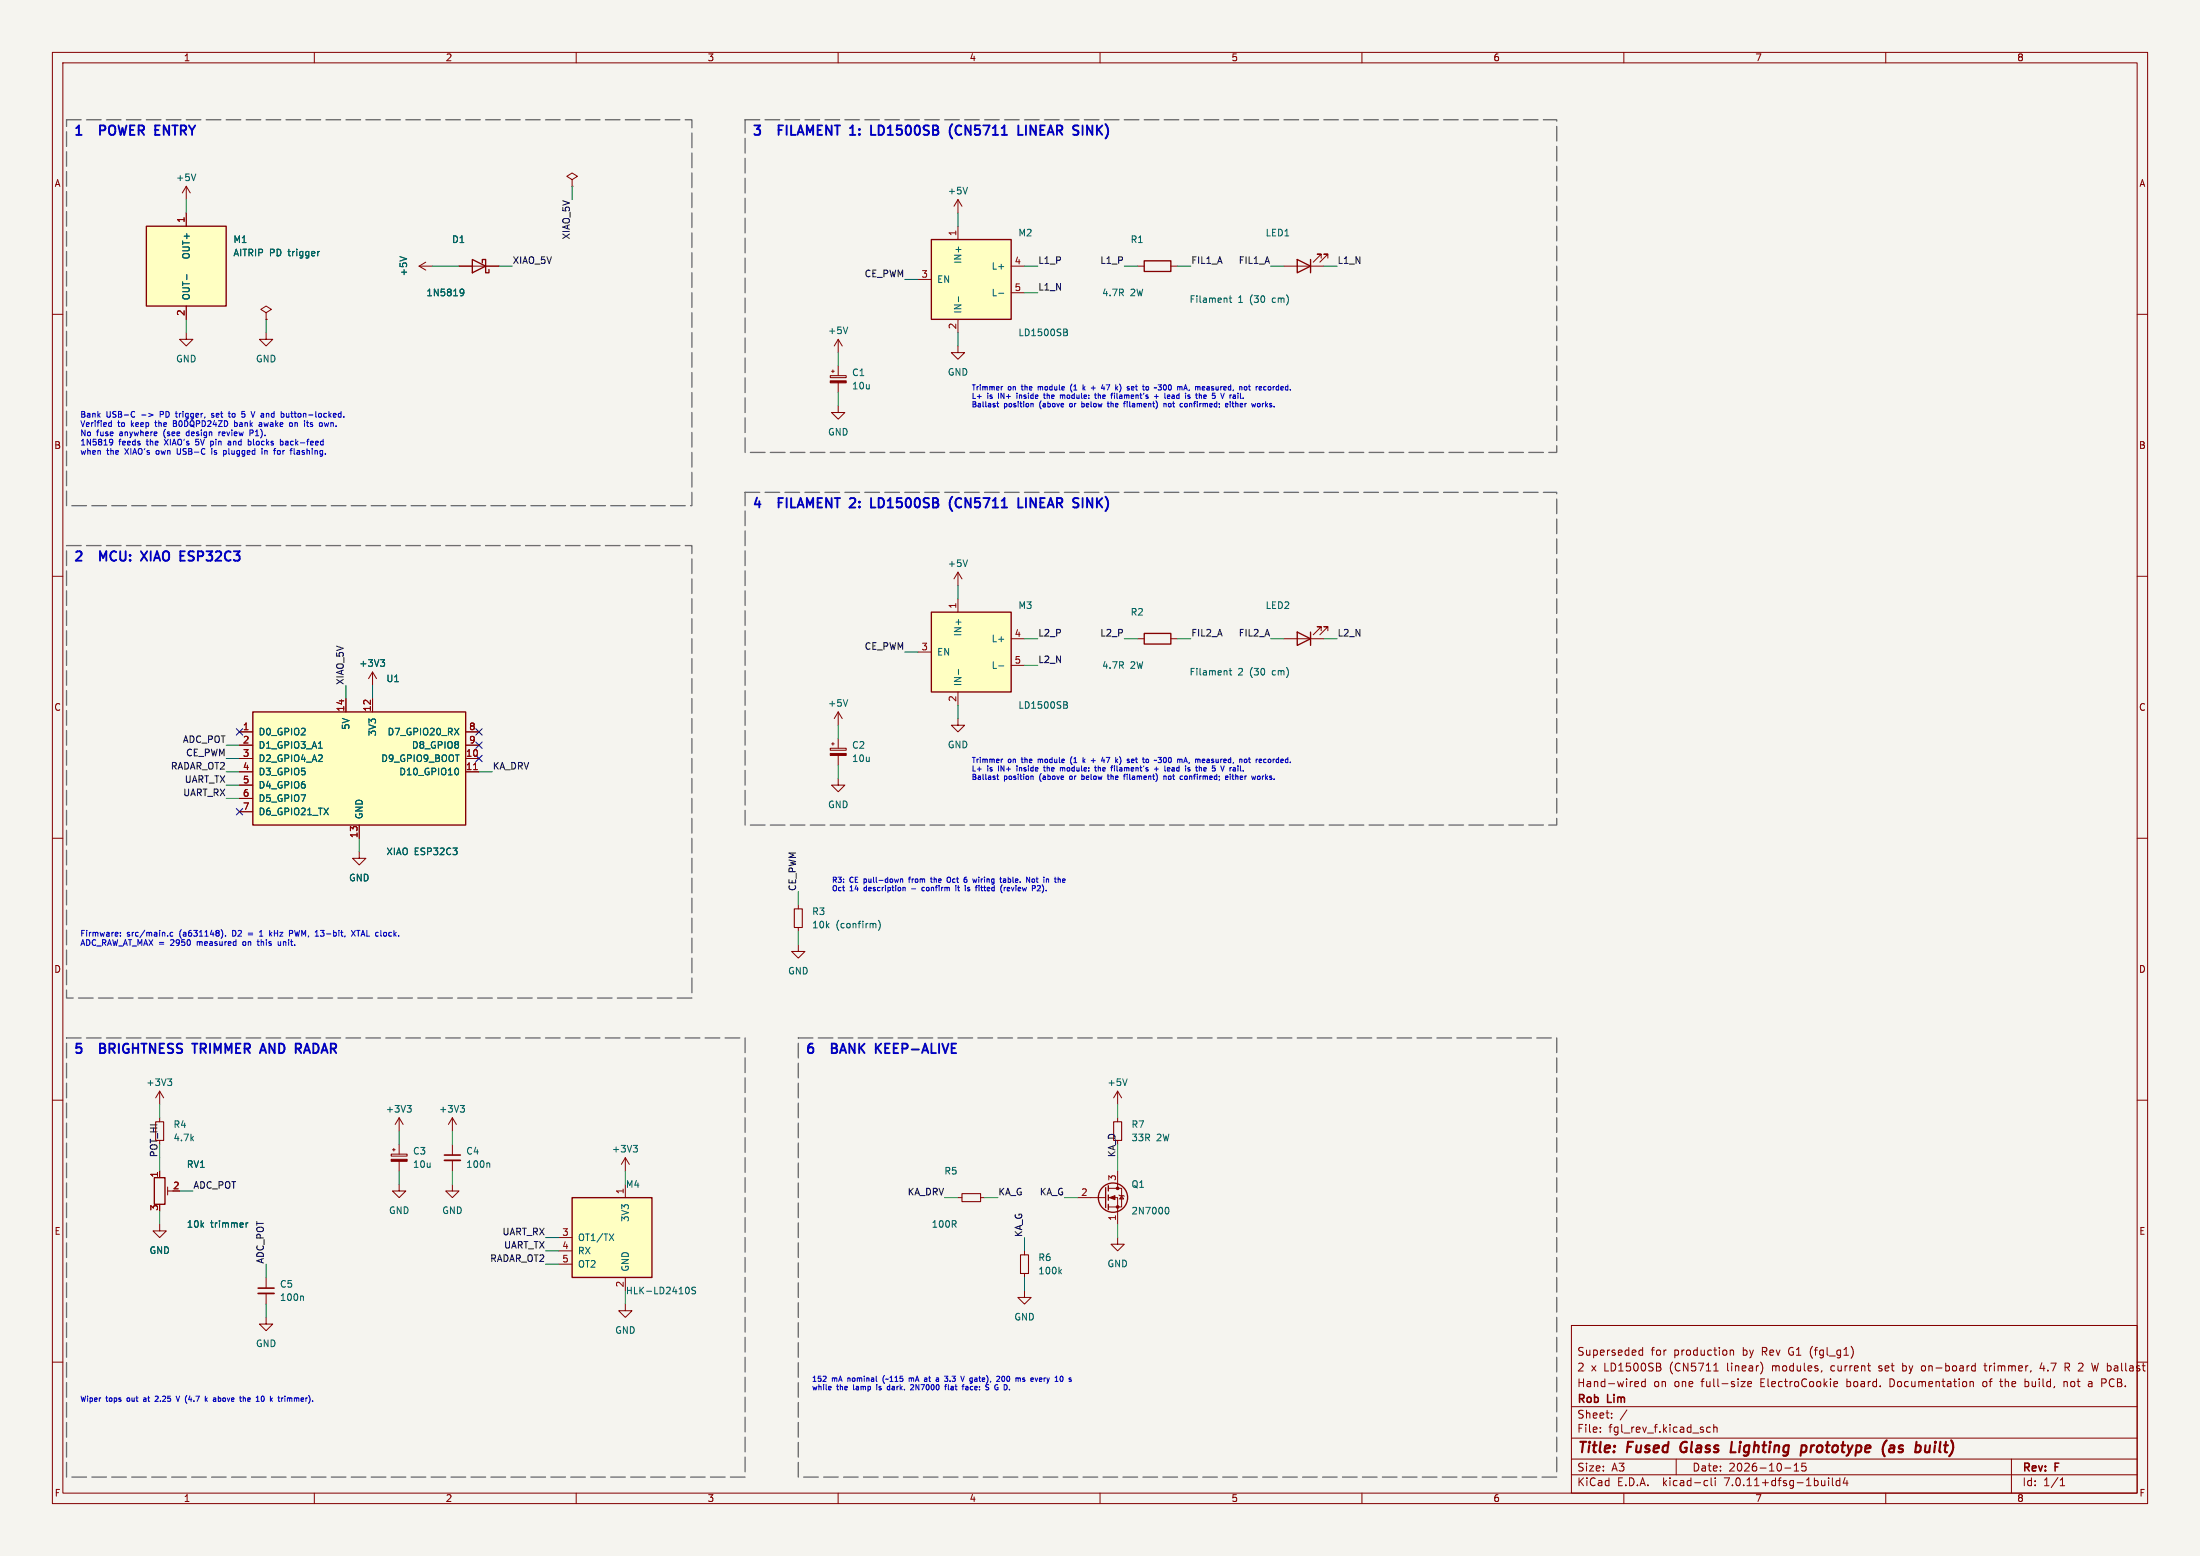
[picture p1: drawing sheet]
<svg xmlns="http://www.w3.org/2000/svg" width="420mm" height="297mm" viewBox="0 0 420 297" stroke-linecap="round" stroke-linejoin="round" font-family="sans-serif">
<path d="M0 0h420v297h-420z" fill="#f5f4ef" stroke="#f5f4ef" stroke-width=".19"/>
<g fill="none" stroke="#840000" stroke-width=".19">
<path d="M10 10h400v277h-400zM12 12h396v273h-396zM60 10v2M110 10v2M160 10v2M210 10v2M260 10v2M310 10v2M360 10v2M35.6 35.6l-.8 1.2M35.6 35.6v2.5M35.6 35.6l.7 1.2"/>
<path d="M109.2 34.3l1-.6-1-.7-1 .7 1 .6v1.3M109.2 35.6h.1M182.9 38.1l-.8 1.3M182.9 38.1v2.5M182.9 38.1l.7 1.3M10 60h2M35.6 40.6v2.6M35.6 58.4v2.6M50.8 59.7l1-.6-1-.7-1 .7 1 .6v1.3M80 50.8h2.5M80 50.8l1.3 .8M81.3 50l-1.3 .8"/>
<path d="M87.6 50.8h7.6M175.3 53.3h2.5M182.9 43.2v2.5M193 50.8h2.6M193 55.9h2.6M217.2 50.8h1.2M223.5 50.8h1.3M245.1 50.8h7.6M252.2 49.3v-.8h-.7h.7l-1.5 1.5M253.5 49.3v-.8h-.8h.8l-1.5 1.5M408 60h2M35.6 63.5v1.3h1.2l-1.2 1.2-1.3-1.2h1.3"/>
<path d="M50.8 61h.1M50.8 63.5v1.3h1.3l-1.3 1.2-1.3-1.2h1.3M158.5 71.7h3v.4h-3zM158.7 70.9h.6M159 70.6v.5M160 77.5v1.2h1.3l-1.3 1.3-1.3-1.3h1.3M160 64.8v2.5M160 69.9v1.8M160 73.1v1.8M160 64.8l-.7 1.2M160 64.8l.8 1.2M182.9 66v1.3h1.2l-1.2 1.3-1.3-1.3h1.3"/>
<path d="M182.9 61v2.5M10 110h2M182.9 109.2v2.6M182.9 114.3v2.5M182.9 109.2l-.8 1.3M182.9 109.2l.7 1.3M408 110h2M45.7 139.7h2.6M66 133.4v2.5M71.1 128.3v2.5M71.1 133.4v2.5M71.1 128.3l-.7 1.2"/>
<path d="M71.1 128.3l.8 1.2M88.9 139.7h2.5M160 135.9v2.5M160 135.9l-.7 1.3M160 135.9l.8 1.3M175.3 124.5h2.5M182.9 137.2v1.2h1.2l-1.2 1.3-1.3-1.3h1.3M182.9 132.1v2.5M193 121.9h2.6M193 127h2.6M217.2 121.9h1.2M223.5 121.9h1.3"/>
<path d="M245.1 121.9h7.6M252.2 120.4v-.8h-.7h.7l-1.5 1.6M253.5 120.4v-.8h-.8h.8l-1.5 1.6M10 160h2M45.7 144.8h2.6M45.7 147.3h2.6M45.7 142.2h2.6M45.7 149.9h2.6M45.7 152.4h2.6M45.7 154.9h2.6M68.6 157.5v2.5M88.9 144.8h2.5"/>
<path d="M88.9 147.3h2.5M88.9 142.2h2.5M158.5 142.8h3v.4h-3zM158.7 142h.6M159 141.7v.5M160 148.6v1.3h1.3l-1.3 1.2-1.3-1.2h1.3M160 141v1.8M160 144.2v1.9M408 160h2M68.6 162.6v1.2h1.2l-1.2 1.3-1.3-1.3h1.3M152.4 172.7v.8M152.4 177v.8"/>
<path d="M152.4 180.3v1.3h1.3l-1.3 1.3-1.3-1.3h1.3M10 210h2M30.5 208.3v2.5M30.5 213.4v.7M30.5 208.3l-.8 1.3M30.5 208.3l.7 1.3M74.9 219.5h.5M75.2 219.2v.5M76.2 213.4v2.5M76.2 218.4v1.9M76.2 213.4l-.8 1.2M76.2 213.4l.8 1.2"/>
<path d="M86.4 213.4l-.8 1.2M86.4 213.4v2.5M86.4 218.4v2.1M86.4 213.4l.7 1.2M213.4 208.3l-.8 1.3M213.4 208.3v2.5M213.4 213.4v.7M213.4 208.3l.7 1.3M408 210h2M30.5 233.7v1.2h1.2l-1.2 1.3-1.3-1.3h1.3M30.5 223.5v1.3M32 226.6v1.5"/>
<path d="M32 227.3h1M74.7 220.3h3v.4h-3zM76.2 226.1v1.2h1.3l-1.3 1.3-1.3-1.3h1.3M76.2 221.7v1.8M86.4 226.1v1.2h1.2l-1.2 1.3-1.3-1.3h1.3M86.4 221.5v2M106.7 236.2h2.5M106.7 238.8h2.5M119.4 221v2.5M119.4 226.1v2.5M119.4 221l-.8 1.2M119.4 221l.7 1.2"/>
<path d="M182.9 228.6h.7M187.2 228.6h.8M195.6 238.8v.7M205.7 228.6h5.4M211.6 228.6h1.8v5.1M211.6 226.8h2.5v3.6h-2.5M213.4 236.2v1.3h1.2l-1.2 1.3-1.3-1.3h1.3M213.4 223.5v3.3M213.6 228.1l1 .2M214.1 228.2l.4 .7h-.8zM10 260h2M50.8 251.5v1.2h1.3l-1.3 1.3-1.3-1.3h1.3"/>
<path d="M50.8 243.8v2.1M50.8 246.9v2M106.7 241.3h2.5M119.4 248.9v1.3h1.2l-1.2 1.3-1.3-1.3h1.3M119.4 243.8v2.6M195.6 246.4v1.2h1.2l-1.2 1.3-1.3-1.3h1.3M195.6 243.1v.7M300 253h108v32h-108zM313.6 257.2v1.5M313.6 257.8l-.4-.1-.3 .3 .1 .6h.6M330.3 257.8l.2-.1 .4 .1v.9M330.3 257.7v1"/>
<path d="M353.7 257.6v1M300 278.5h108M300 274.5h108M300 268.5h108M305.5 273.2v.2M305.5 272.5v.1M307.7 270.5v.2M307.7 269.8v.1M310.6 269.1l-1.3 1.9M312.2 264.6h.5M312.2 263.8l.4-.1 .2 .3-.7 .2M314.1 263.8l-.4-.1-.3 .3 .1 .6h.6"/>
<path d="M314.1 263.2v1.5M316.9 261l.2 .2-.2 .4M316.9 260.3v.5M320 278.5v3M326.5 272.5l-.4-.1-.3 .3 .1 .6h.6M327.2 272.5l.2-.1 .3 .1 .1 .9M327.2 271.9v1.5M327.2 261.7h.8M327.4 260.4l.2-.2v1.5M332.4 263.7h.8l-.8 1h.8M333.7 264.2l.7-.2-.1-.2-.4-.1-.2 .2v.7h.6M336.3 260.3l.2 .7-.2 1"/>
<path d="M342.5 279.7l.4-.4v1.5M344.7 279.3h-.7l-.1 .7 .3-.1h.5l.1 .2-.1 .5-.2 .2-.6-.2M347.8 261.6l-.1 .3M350.1 264.2l.7-.2-.1-.2-.4-.1-.2 .2 .1 .7h.5M358.7 261.6l.1 .1M358.7 260.8v.3M363.2 261.6l.5 .1M363.2 260.2v1.5M363.7 260.7l-.5 .1M366.9 261.6l.4 .1M367.3 260.7l-.4 .1M376.1 263.8l.2-.1 .4 .1v.9"/>
<path d="M376.1 263.7v1M376.7 260.7l.4 .1M377.1 261.6l-.4 .1M377.1 260.2v1.5M378.6 263.8v.7M378.7 260.7h.6M378.9 260.2v1.3l.4 .2M381.7 263.7h.6M381.9 263.2v1.3l.3 .2M384 278.5v6.5M386.6 264.6l.4 .1M386.6 263.2v1.5"/>
<path d="M387 263.7l-.4 .1M389.8 260.1l-.4 1.1h1M394 263.7v1M394.2 260.2h.6l.3 .3-.2 .4-.7 .1M394.6 263.8l-.4-.1-.2 .1M394.6 261l.5 .7M398.7 264.5l.2 .2 .5-.1M398.7 263.8l.5-.1 .2 .2M399.4 264l-.5 .1-.2 .2M400.6 260.2l-.4 1.5M401.8 263.2l.3 .3-.1 .3-.2 .2M60 285v2"/>
<path d="M110 285v2M160 285v2M210 285v2M260 285v2M300 281.5h108M310 285v2M325.6 282.6l.4 .1M326 283.5l-.4 .1M326.7 282.1v1.3l.2 .2M327.4 282.1v.1M327.4 282.6v1M340.7 280.2h1.2"/>
<path d="M342.5 280.8h.9M349.1 282.1v.1M349.1 282.6v1M349.8 282.1v1.3l.2 .2M351.2 282.7l-.4-.1-.3 .3 .2 .6h.5M351.2 282.1v1.5M352.2 282l-.3 1.1h.9M352.6 282.6v1M360 285v2M393.3 283.6h.9M393.3 282.5l.4-.4v1.5"/>
</g>
<path d="M321.1 275.5l-.1 .2a1.24 1.24 0 0 0 .1 1.4M330.6 275.2l-.2 2h.9M344.2 275.9h.3l.3 .2v.7a.66 .66 0 0 1-.8 .4M360.2 274.9l-.3 .4M360.8 276h.8l-.1 1.2M361.6 276.3l-.6 .1a.4 .4 0 0 0-.4 .4 .4 .4 0 0 0 .3 .4l.6-.1M368.3 277a.57 .57 0 0 1-.8 .1M368.5 275.9l-.2 1.3" fill="none" stroke="#840000" stroke-width=".4"/>
<path d="M151.6 173.5h1.6v3.5h-1.6zM29.7 214.1h1.5v3.6h-1.5zM212.6 214.1h1.5v3.6h-1.5zM183.6 227.8h3.6v1.6h-3.6zM194.8 239.5h1.5v3.6h-1.5z" fill="none" stroke="#840000" stroke-width=".2"/>
<g fill="none" stroke="#006464" stroke-width=".19">
<path d="M37.4 33.2l-.4 1.3M184.7 35.8l-.4 1.2M35.7 52.4v1M61 48l-.2 .1M76.4 49l1.2 .4M87.9 55.3l.4-.1 .2 .2a.84 .84 0 0 1-.3 1.1h-.3M88.5 55.7l-.2 .3-.4-.1M183 56.6v1M190.7 56h.9M234.7 56.9h.4M234.8 56.5v1l.3 .2M161.8 62.4l-.4 1.3"/>
<path d="M203.1 62.8l.6 .1v.3l-.2 .2M203.1 63.4h.4M203.5 63.4l.3 .3-.1 .3-.6 .1M184.7 106.9l-.4 1.2M72.6 125.9h.8l-.4 .5M73.2 126.4l.2 .2v.3l-.2 .3M86.8 139l.8 1.3M87.6 139l-.8 1.3M161.8 133.5l-.4 1.3M183 127.8v.9M190.7 127.1h.9M203.1 133.9l.6 .2v.2l-.2 .2"/>
<path d="M203.1 134.5h.4M203.5 134.5l.3 .3-.1 .3-.6 .1M234.7 128h.4M234.8 127.6v1.1l.3 .1M60.8 142.8h.7M87.2 146.6a.79 .79 0 0 1 0 1.3M167 176.3l.2 .1v.7M167.7 175.7a1.46 1.46 0 0 1 0 1.9M32 205.9h.8l-.4 .5M32.5 206.4l.3 .3v.3l-.3 .2M77.7 211h.8l-.4 .5M78.3 211.5l.2 .2v.3l-.2 .3"/>
<path d="M87.9 211h.8l-.5 .5M88.4 211.5l.3 .2v.3l-.3 .3M120.9 218.6h.8l-.4 .5M121.4 219.1l.3 .3v.3l-.3 .2M215.2 205.9l-.4 1.3M47 233.4v.9M47.3 233.4l-.3 .3M93.3 222l.2 .2v.6M116.3 235.5l.9 1.3M117.2 235.5l-.9 1.3M222.6 230.5l.1-.1a.68 .68 0 0 1 .5 .7 .68 .68 0 0 1-.5 .6h-.1M57.7 247.4l.2 .2v.6"/>
<path d="M131.3 245.7a.79 .79 0 0 1 0 1.3M132.8 245.8l-.5-.1-.2 .1v.4l.6 .2 .1 .3-.2 .3-.5-.1M202.3 242.7l.3 .4M202.6 242.3l-.4 .5"/>
</g>
<g fill="#ffffc2" stroke="#ffffc2" stroke-width=".19">
<path d="M109.2 228.6h15.3v15.2h-15.3z"/>
<path d="M48.3 135.9h40.6v21.6h-40.6z"/>
<path d="M177.8 45.7h15.2v15.3h-15.2z"/>
<path d="M177.8 116.8h15.2v15.3h-15.2z"/>
<path d="M27.9 43.2h15.3v15.2h-15.3z"/>
</g>
<g fill="none" stroke="#840000" stroke-width=".25">
<path d="M27.9 43.2h15.3v15.2h-15.3zM90.2 49.5l2.5 1.3-2.5 1.3zM92.1 50.2v-.7h.6v2.6h.6v-.7M177.8 45.7h15.2v15.3h-15.2zM218.4 49.8h5.1v2h-5.1zM247.6 49.5l2.6 1.3-2.6 1.3zM250.2 49.5v2.6M177.8 116.8h15.2v15.3h-15.2zM48.3 135.9h40.6v21.6h-40.6zM218.4 120.9h5.1v2h-5.1zM247.6 120.7l2.6 1.2-2.6 1.3zM250.2 120.7v2.5"/>
<path d="M29.5 224.8h2v5.1h-2zM109.2 228.6h15.3v15.2h-15.3zM211.1 226.7v3.8M211.6 226.3v1M211.6 228.1v1M211.6 229.9v1"/>
<circle cx="212.5" cy="228.6" r="2.79"/>
</g>
<g fill="#840000" stroke="#840000" stroke-width=".19">
<path d="M74.7 221.3h3v.4h-3z"/>
<path d="M158.5 72.7h3v.4h-3z"/>
<path d="M211.8 228.6l1.1-.4v.8z"/>
<path d="M158.5 143.8h3v.4h-3z"/>
<circle cx="213.4" cy="230.4" r=".25"/>
<circle cx="213.4" cy="226.8" r=".25"/>
</g>
<path d="M90.4 146.9h.7" fill="none" stroke="#a90000" stroke-width=".19"/>
<path d="M84.8 221.5h3.1M49.3 246.9h3" fill="none" stroke="#840000" stroke-width=".33"/>
<path d="M84.8 220.5h3.1M49.3 245.9h3" fill="none" stroke="#840000" stroke-width=".3"/>
<g fill="none" stroke="#0000c2" stroke-width=".19">
<path d="M25.5 78.5l.2 .1M25.7 79.5l-.2 .1M27 79.2h.9M28.4 78.9l.8 .3-.8 .3M33.5 78.9h.4M33.6 78.5v1l.2 .1M40.4 79.6h.4M40.8 79l-.3-.1-.1 .2v.1l.4 .1M43.6 78.9h.4M43.8 79.6h.2M46.2 78.5h.5M46.3 79h.3l.2 .2-.1 .3-.4 .1"/>
<path d="M54.7 78.9v.7l.4-.1M55.1 78.9v.7M190.3 77h.4M190.4 76.7v.8l.3 .2M191.1 73.8v.6M191.4 73.8l-.3 .2M194.1 75.4v.7M196.9 77.1h.3v.6M198.2 73.8v.6M198.2 73.8v.1M198.8 76.5l-.2 .2M199.2 75.4h.4"/>
<path d="M199.3 75.1v.8l.3 .2M202.4 75.4v.7M202.4 75.5l.3-.1 .2 .1M202.9 75.5v.6M203 75.4l-.1 .1M204.2 77.1v.5M204.7 73.3a1.15 1.15 0 0 0 0 1.5M206.5 76.7v1M206.5 77.6l.3 .1M206.8 73.4v1M206.8 77l-.3 .1M206.9 74.1l.2 .3"/>
<path d="M207.1 73.8l-.3 .4M208.3 74.1h.8M208.9 75.4h.4M209.1 75.1v.8l.2 .2M209.7 75.1v1M209.9 75.4l-.2 .1M210.5 73.4l-.2 .7h.6M211.2 73.4h.7M211.4 77h.4M211.5 76.7v.8l.3 .2M212.8 75.4v.7M213.7 73.3a1.16 1.16 0 0 1 .1 1.5"/>
<path d="M214.5 77h.4M215.2 77v.7M216.1 73.8h.3l.1 .2-.5 .1M216.4 74.4h-.3M216.8 73.8h.3M220.4 75.7h.7M220.7 76.5l.1 .2M220.8 75.3v.8M222.2 77v.7M222.2 77.1h.4v.6M222.4 75.1v.8M222.6 73.5l-.2-.1a.49 .49 0 0 0-.3 .6 .49 .49 0 0 0 .4 .4h.1"/>
<path d="M223.4 77l-.4 .2 .1 .4 .3 .1M224 75.4h-.2M224.1 75.7l-.4 .1 .1 .2 .3 .1M226.1 74.2h.5M226.3 73.4l.4 1M226.7 77.2l-.2-.2-.4 .2 .1 .4 .3 .1 .2-.2M227 74.4l-.1 .2M230.2 76l-.3 .1M230.3 75.5l-.5 .2M230.4 74.3l.1 .1h.4M230.4 73.8h.3l.2 .1M230.9 74l-.5 .2"/>
<path d="M233 75.1l.4 1 .3-1M233.9 77.3l.5-.1v-.1l-.3-.1-.2 .1 .1 .5h.4M234.9 77v.7M235.2 77h.4M235.3 76.7v.8l.3 .2M235.4 75.9l.4 .2M235.8 75.7l-.4 .1M238.3 73.8h.4M238.5 73.4v.9l.2 .1M240.1 77.1l.3-.1 .2 .2v.3l-.2 .2-.4-.2zM242.3 73.8l.3 .2v.4h-.3M20.8 81.4h.5"/>
<path d="M20.8 80.7h.5M21.3 80.3v1.1M21.5 84.1v.6l-.2 .2h-.3M21.5 84.3l-.2 .2h-.3M33.1 80.3v1.1h.4M33.1 80.8h.4M33.8 85.6v.9l.2 .2M35.8 82.4l-.2 .3v.3l.2 .2M37.3 84.8l.2 .1M40.4 85.6v.1M40.4 86v.7M40.6 84.9h-.3"/>
<path d="M41.8 82.4v.8M42.1 82.4l-.3 .3M43.2 86.2v.4l-.4 .1M43.5 84.8l.2 .1h.3M43.6 84.3h.4v.6M44 84.5l-.5 .2M44.8 81.4h.4M44.8 80.7h.4M44.8 80.3v1.1M47.5 84.2l.4 .2v.4l-.4 .1M47.7 82.1v1.1M48.3 82.3l-.1 .3-.5 .1"/>
<path d="M49.4 81.2l.2 .2h.4M49.5 80.7h.4l.1 .7M49.8 81.9v.1M50 80.9l-.6 .2M50 86v.7M50.5 86v.7M51 86l-.5 .1M53.4 86h-.2l-.3 .2 .2 .5h.3M53.5 84.3l.3-.1 .2 .2-.1 .5h-.4M53.5 83.8v1.1M54.6 84.2l-.1 .1M54.6 84.5l-.1 .2 .1 .2"/>
<path d="M55.4 80.7h.2l.2 .2-.1 .5h-.3M56.2 86.7h.1M56.8 86h-.1M56.8 86.3l-.1 .2 .1 .2M58.5 80.7h.4M58.7 80.3v.9M58.7 81.4h.2M59.2 81.4h.1M59.3 80.7v.3M61.9 80.7l.2 .7 .2-.5M190.3 148.1h.4M190.4 147.8v.8l.3 .2"/>
<path d="M191.1 144.9v.7M191.4 144.9l-.3 .2M194.1 146.5v.7M196.9 148.2h.3v.6M198.2 144.9v.7M198.2 145h.1M198.8 147.6l-.2 .2M199.2 146.5h.4M199.3 146.2v.8l.3 .2M202.4 146.6l.3-.1 .2 .2M202.4 146.5v.7M202.9 146.7v.5"/>
<path d="M203 146.5l-.1 .2M204.2 148.2v.5M204.7 144.4a1.15 1.15 0 0 0 0 1.6M206.5 148.7l.3 .1M206.5 147.8v1M206.8 144.6v1M206.8 148.1l-.3 .1M206.9 145.2l.2 .4M207.1 144.9l-.3 .4M208.3 145.2h.8M208.9 146.5h.4M209.1 146.2v.8l.2 .2"/>
<path d="M209.7 146.2v1M209.9 146.5l-.2 .1M210.5 144.5l-.2 .7h.6M211.2 144.6h.7M211.4 148.1h.4M211.5 147.8v.8l.3 .2M212.8 146.5v.7M213.7 144.4a1.16 1.16 0 0 1 .1 1.5M214.5 148.1h.4M215.2 148.1v.7M216.1 144.9l.3 .1 .1 .1-.5 .1M216.4 145.5l-.3 .1"/>
<path d="M216.8 144.9h.3M220.4 146.8h.7M220.7 147.6l.1 .2M220.8 146.4v.8M222.2 148.2h.4v.6M222.2 148.1v.7M222.4 146.2v.8M222.6 144.7l-.2-.1a.49 .49 0 0 0-.3 .5 .49 .49 0 0 0 .4 .4h.1M223.4 148.1l-.4 .2 .1 .4 .3 .1M224 146.5l-.2 .1M224.1 146.8l-.4 .1 .1 .2 .3 .1M226.1 145.3h.5"/>
<path d="M226.3 144.6l.4 1M226.7 148.3l-.2-.2-.4 .2 .1 .4 .3 .1 .2-.2M227 145.5l-.1 .2M230.2 147.1l-.3 .1M230.3 146.7l-.5 .1M230.4 145.4l.1 .2 .4-.1M230.4 145l.3-.1 .2 .1M230.9 145.1l-.5 .2M233 146.2l.4 1 .3-1M233.9 148.5l.5-.1v-.2l-.3-.1-.2 .2 .1 .4h.4M234.9 148.1v.7M235.2 148.1h.4"/>
<path d="M235.3 147.8v.8l.3 .2M235.4 147l.4 .2M235.8 146.8l-.4 .1M238.3 144.9h.4M238.5 144.6v.8l.2 .2M240.1 148.2l.3-.1 .2 .2v.3l-.2 .2-.4-.2zM242.3 144.9l.3 .2v.4l-.3 .1M22.4 178l.1 .2-.5 .1M22.5 178.6l-.1 .1M23 178.6v.1M23 178v.1M32 178.6v.1"/>
<path d="M33 178h-.3l-.2 .2 .1 .4h.4M34.6 177.4v.1M42.2 177.4a1.26 1.26 0 0 1 0 1.7M43 178.6v.1M46.6 179.7l-.3 .2v.4l.3 .2M47.4 178.1h.8M47.4 178.4h.8M49.1 179.7h.4M49.2 179.4v.9l.3 .2M49.5 178.7h.7M49.5 177.9l.4-.3v1.1M51.6 178.3l.3 .4"/>
<path d="M51.9 178l-.4 .4M53.1 179.7l.1 .7h.4M53.6 179.7v.8M55.3 177.6h.4l.2 .2-.1 .3-.5 .1M67.1 177.6l.7 1.1M67.8 177.6l-.7 1.1M68.1 177.6h.6M68.4 177.6v1.1M171.5 167.8l-.2 .6M171.9 167.8v.6M171.9 167.9l.4-.1v.6M172.4 169.4v.6"/>
<path d="M172.4 169.5l.4-.1v.6M173.4 167.8h.4M174 169.7h.8M176.4 169.4l-.4 .2v.3l.4 .1M177.6 167.8h.4M177.8 167.4v.9l.2 .1M180.8 168.1l.2 .3 .4-.1M181.4 167.6l-.4-.2-.2 .4M182.5 169.4v.6M182.8 169.4h.4M182.9 169v.9l.2 .1M184.3 167.4h.2"/>
<path d="M184.4 167.8l.2 .2v.2l-.2 .2M185.1 169.4h-.2l-.2 .2 .4 .2M185.1 169.9l-.1 .1h-.3M191.2 170.2l.1 .2M191.3 168.9h.1M191.6 167.8h.3l.1 .6M191.7 169.4v.6M192 169.4l-.3 .2M192 168l-.5 .2 .2 .2h.3M192.4 169.4l-.1 .1v.4l.1 .1M192.8 169.6l-.5 .1M196 167.4l.6 1v-1"/>
<path d="M197 167.9h.5l-.1 .5-.4-.1zM198.6 169.3l-.6 .7h.6M202.9 167.8h.3l.1 .2-.4 .1M202.9 168.4h.4M27.4 267.2v.2M30 266.5l-.4 .1M30.1 266.9l-.5 .6h.6M33.6 266.5l.4 1 .3-1M35.7 266.3l-.2 .2M39.3 267.1l.3 .4M39.6 266.8l-.4 .4M41.8 266.8l.3 .1"/>
<path d="M42.1 267.4l-.3 .1M46.6 266.8l.3 .2v.5M47.4 266.8l-.1 .2v.3l.1 .2M47.8 267.1l-.5 .1M50.2 266.5a.63 .63 0 0 1 0 1M53.1 266.8h.3M53.2 266.5v.8l.2 .2M55.6 266.8l-.3 .2M58.9 266.3l.2 .2M157.1 263.7h.6M157.7 262.8v.3M158.5 264.6l.2 .3-.5 .1"/>
<path d="M158.6 265.2l-.1 .1M167.3 263.5l.1 .2M167.4 264.3v.1M167.4 264.6v.7M168.6 263v.6M168.8 262.5l-.1 .2M169.4 264.8v.4l.4 .1M173.6 263v.7M173.9 264.3l-.1 .1M173.9 263.1h-.3M174.4 264.6l-.6 .7h.6M176.8 263l.1 .2v.5"/>
<path d="M176.9 263.6l-.3 .1M176.9 263.3h-.3M179 263l.2 .2v.5M179.2 263.6l-.4 .1M179.2 263.3h-.4M180.3 264.6h.4M180.3 262.7h.6l-.3 .4M180.5 264.4v.9M181 264.3v.8l.2 .2M181.4 263.6v.1M183.7 264.6h.3M184.4 264.7l.3-.1 .1 .2"/>
<path d="M184.8 264.9l-.5 .2 .2 .2 .3-.1M188.3 262.5l.2 .2M188.7 264.9l.1 .2-.2 .2M191.3 262.8l.2-.1a.49 .49 0 0 1 .3 .5 .49 .49 0 0 1-.4 .4l-.2-.3zM195.3 263.3l.3 .1 .1 .1-.2 .2-.3-.1M195.3 263.1h.3M198.6 263l.2 .1 .1 .2h-.5M198.8 263.6l-.2 .1M201.5 262.9l.2-.2v1M202.4 262.9l.2-.2 .3 .2M204.1 263.6l.1 .1M204.1 263.1v.2"/>
</g>
<g fill="none" stroke="#0000c2" stroke-width=".36">
<path d="M14.9 24.2l.2-.3v1.8M19.1 24.9h.7M20 24.1l-.2-.2h-.7v1.8M20.9 24.2a.61 .61 0 0 1 1 0M22.6 23.9l.4 1.8M24.1 23.9l-.4 1.8M25.7 23.9h-.9v1.8M27.4 24.1l-.3-.2h-.6v1.8M29.6 24.8h.6M30.5 23.9h-.9v1.8h.9M32.3 23.9v1.8l-1-1.8v1.8M32.9 23.9h1"/>
<path d="M33.4 23.9v1.8M35.5 24.1l-.3-.2h-.7v1.8M36.1 23.9l.6 1 .6-1M144 23.9h1.1l-.6 .7M148.6 24.8h.6M149.5 23.9h-.9v1.8M150.2 23.9v1.8M151 23.9v1.8M152.2 25.7l.6-1.8 .6 1.8M154 25.7v-1.8l.6 1.3 .6-1.3v1.8M156.9 23.9h-.8v1.8M158.7 23.9v1.8l-1-1.8v1.8"/>
<path d="M159.3 23.9h1.1M159.9 23.9v1.8M162.3 25.7h1M162.6 24.2l.2-.3v1.8M166.3 23.9v1.8h.8M168.6 24.2l-.4-.3h-.5v1.8h.5M169.8 24.2l.2-.3v1.8M172.1 23.9h-.8l-.1 .9M173.1 24.1l.2-.2 .4 .2M174.8 24.1l.2-.2 .5 .2M177.3 24l-.6-.1-.3 .2M179 24.1l-.3-.2h-.6v1.8"/>
<path d="M181.5 26.1l.3 .3M181.8 23.7l-.3 .5M183.5 24.1a.72 .72 0 0 0-.9 0 .72 .72 0 0 0-.2 .9 .67 .67 0 0 0 .4 .7 .67 .67 0 0 0 .7-.1M185.3 23.9v1.8l-1-1.8v1.8M187 23.9h-.8l-.1 .9M187.7 23.9h1.2l-.8 1.8M189.9 24.2l.1-.3v1.8M191.6 24.2l.1-.3v1.8M194.4 23.9v1.8h.9M195.9 23.9v1.8M197.7 23.9v1.8l-1-1.8v1.8M199.5 23.9h-.9v1.8"/>
<path d="M200 25.7l.6-1.8 .6 1.8M202.7 24.1l-.2-.2h-.7v1.8M205.9 24l-.7-.1-.3 .2M206.7 23.9v1.8M208.5 23.9v1.8l-1-1.8v1.8M209.4 23.9v1.8M210.4 23.9l-1 1.1M211 23.7l.4 .5M144.5 95l-.4 1.3M148.6 95.9h.6M149.5 95.1h-.9v1.8M150.2 95.1v1.8"/>
<path d="M151 95.1v1.8h.9M152.2 96.9l.6-1.8 .6 1.8M152.4 96.4h.9M154 96.9v-1.8l.6 1.3 .6-1.3v1.8M156.1 95.9h.6M156.9 95.1h-.8v1.8h.8M158.7 95.1v1.8l-1-1.8v1.8M159.3 95.1h1.1M159.9 95.1v1.8M162.3 95.2l.2-.1h.4l.3 .1M163.2 95.8l-1 1.1h1.1M166.3 95.1v1.8h.8"/>
<path d="M168.6 95.3l-.4-.2h-.5v1.8h.5M169.8 95.3l.2-.2v1.8M172.1 95.1h-.8l-.1 .8M173.1 95.2l.2-.1 .4 .1M174.8 95.2l.2-.1 .5 .1M177.3 95.2l-.6-.1-.3 .1M179 95.2l-.3-.1h-.6v1.8M181.5 97.2l.3 .4M181.8 94.8l-.3 .5M183.5 95.2a.72 .72 0 0 0-.9 0 .72 .72 0 0 0-.2 .9 .67 .67 0 0 0 .4 .7 .67 .67 0 0 0 .7-.1M185.3 95.1v1.8l-1-1.8v1.8M187 95.1h-.8l-.1 .8"/>
<path d="M187.7 95.1h1.2l-.8 1.8M189.9 95.3l.1-.2v1.8M191.6 95.3l.1-.2v1.8M194.4 95.1v1.8h.9M195.9 95.1v1.8M197.7 95.1v1.8l-1-1.8v1.8M199.5 95.1h-.9v1.8M200 96.9l.6-1.8 .6 1.8M202.7 95.2l-.2-.1h-.7v1.8M205.9 95.2l-.7-.1-.3 .1M206.7 95.1v1.8M208.5 95.1v1.8l-1-1.8v1.8"/>
<path d="M209.4 95.1v1.8M210.4 95.1l-1 1M211 94.8l.4 .5M14.5 105.4l.3-.2h.4l.3 .2M19.1 107v-1.8l.6 1.3 .6-1.3v1.8M22.2 105.4l-.1-.1a.65 .65 0 0 0-.9 .2M22.9 105.2v1.5M24 105.2v1.5M26.9 105.2l1.2 1.8M28.1 105.2l-1.2 1.8M28.8 105.2v1.8M29.4 107l.6-1.8 .6 1.8"/>
<path d="M31.2 105.5a.61 .61 0 0 1 1 0M35.3 105.2h-.9v1.8M37 105.3l-.7-.1-.2 .2M38.7 105.4l-.2-.2h-.7v1.8M39.4 105.2h1.1l-.6 .7M41.2 105.4l.3-.2h.4l.2 .2M44 105.4l-.1-.1a.65 .65 0 0 0-.8 .2M44.6 105.2h1.1l-.6 .7M15.5 199.2h-.9l-.1 .9M19.9 199.4l-.2-.2h-.6v1.8h.7M21.8 199.4l-.2-.2h-.7v1.8M22.7 199.2v1.8"/>
<path d="M24.5 199.3a.65 .65 0 0 0-.9 .2M25.3 199.2v1.8M26.4 199.2v1.8M27 199.2h1M27.5 199.2v1.8M29.6 199.2v1.8l-1-1.8v1.8M31.3 199.2h-.8v1.8M33.1 199.3l-.7-.1-.3 .2M34.8 199.3l-.7-.1-.3 .2M36.7 199.2h1M37.2 199.2v1.8M39.2 199.4l-.2-.2h-.7v1.8"/>
<path d="M40.1 199.2v1.8M45.9 199.2h-.8v1.8M47.6 199.4l-.2-.2h-.7v1.8M52.4 199.2v1.8l-1-1.8v1.8M54.1 199.5l-.4-.3h-.4v1.8M57.4 199.4l-.3-.2h-.6v1.8M60.7 199.5l-.5-.3h-.4v1.8M64.1 199.4l-.3-.2h-.7v1.8M155.1 199.2l-.6 .2M159.6 199.4l-.2-.2h-.6v1.8h.7M163.2 199.2v1.8l-1.1-1.8v1.8M164 199.2v1.8"/>
<path d="M165 199.2l-1 1M167.2 199.2v1.8M167.4 200l.8 1M168.2 199.2l-1 1M169.8 199.2h-.8v1.8M171.5 199.2h-.9v1.8M173.2 199.4l-.3-.2h-.7v1.8M177.8 199.2v1.8M179.3 199.2v1.8M179.9 199.2l.6 1.8 .6-1.8M182.5 199.2h-.8v1.8M19.1 200.1h.6"/>
<path d="M40.9 201v-1.8l.6 1.3 .6-1.3v1.8M43 201v-1.8l.6 1.3 .6-1.3v1.8M49.6 201l.6-1.8 .6 1.8M58 201l.6-1.8 .6 1.8M58.2 200.5h.8M61.3 201l.6-1.8 .6 1.8M158.8 200.1h.6M160.3 201l.6-1.8 .6 1.8M176 201l.6-1.8 .6 1.8"/>
</g>
<path d="M12.7 22.9h119.4v73.6h-119.4v-73.6M142.2 22.9h155v63.5h-155v-63.5M142.2 94h155v63.5h-155v-63.5M12.7 104.1h119.4v86.4h-119.4v-86.4M12.7 198.1h129.5v83.8h-129.5v-83.8M152.4 198.1h144.8v83.8h-144.8v-83.8" fill="none" stroke="#6e6e6e" stroke-width=".25" stroke-dasharray="2.8 1"/>
<g fill="none" stroke="#009600" stroke-width=".19">
<path d="M35.6 38.1v2.5M109.2 35.6v2.5M82.5 50.8h5.1M95.2 50.8h2.6M172.7 53.3h2.6M182.9 40.6v2.6M195.6 50.8h2.5M195.6 55.9h2.5M214.6 50.8h2.6M224.8 50.8h2.5M242.6 50.8h2.5M252.7 50.8h2.6"/>
<path d="M35.6 61v2.5M50.8 61v2.5M160 67.3v2.6M160 74.9v2.6M182.9 63.5v2.5M182.9 111.8v2.5M66 130.8v2.6M71.1 130.8v2.6M160 138.4v2.6M172.7 124.5h2.6M182.9 134.6v2.6M195.6 121.9h2.5"/>
<path d="M195.6 127h2.5M214.6 121.9h2.6M224.8 121.9h2.5M242.6 121.9h2.5M252.7 121.9h2.6M43.2 147.3h2.5M43.2 144.8h2.5M43.2 149.9h2.5M43.2 152.4h2.5M43.2 142.2h2.5M91.4 147.3h2.6M160 146.1v2.5"/>
<path d="M68.6 160v2.6M152.4 170.2v2.5M152.4 177.8v2.5M30.5 210.8v2.6M76.2 215.9v2.5M86.4 215.9v2.5M213.4 210.8v2.6M30.5 221v2.5M30.5 231.1v2.6M34.3 227.3h2.5M76.2 223.5v2.6M86.4 223.5v2.6"/>
<path d="M104.1 236.2h2.6M104.1 238.8h2.6M119.4 223.5v2.6M180.3 228.6h2.6M188 228.6h2.5M195.6 236.2v2.6M203.2 228.6h2.5M213.4 221v2.5M213.4 233.7v2.5M50.8 241.3v2.5M50.8 248.9v2.6M104.1 241.3h2.6"/>
<path d="M119.4 246.4v2.5M195.6 243.8v2.6"/>
</g>
<path d="M45.1 139.1l1.2 1.2M46.3 139.1l-1.2 1.2M90.8 139.1l1.2 1.2M92 139.1l-1.2 1.2M45.1 154.3l1.2 1.2M46.3 154.3l-1.2 1.2M90.8 144.2l1.2 1.2M90.8 141.6l1.2 1.2M92 144.2l-1.2 1.2M92 141.6l-1.2 1.2" fill="none" stroke="#000084" stroke-width=".19"/>
<g font-size="2.8" fill="#840000">
<text x="301" y="277.9">Title:</text>
<text x="310.6" y="277.9">Fused</text>
<text x="321.6" y="277.9">Glass</text>
<text x="332.1" y="277.9">Lighting</text>
<text x="346.3" y="277.9">prototype</text>
<text x="362.6" y="277.9">(as</text>
<text x="369.7" y="277.9">built)</text>
</g>
<g font-size="2.5" fill="#0000c2">
<text x="14" y="26.8">1</text>
<text x="19.9" y="26.8">POWER</text>
<text x="31.1" y="26.8">ENTRY</text>
<text x="143.5" y="26.8">3</text>
<text x="149.4" y="26.8">FILAMENT</text>
<text x="163.8" y="26.8">1:</text>
<text x="168.5" y="26.8">LD1500SB</text>
<text x="184.2" y="26.8">(CN5711</text>
<text x="198.1" y="26.8">LINEAR</text>
<text x="209.3" y="26.8">SINK)</text>
<text x="143.5" y="97.9">4</text>
<text x="163.8" y="97.9">2:</text>
<text x="168.5" y="97.9">LD1500SB</text>
<text x="184.2" y="97.9">(CN5711</text>
<text x="198.1" y="97.9">LINEAR</text>
<text x="209.3" y="97.9">SINK)</text>
<text x="14" y="108">2</text>
<text x="19.9" y="108">MCU:</text>
<text x="28.6" y="108">XIAO</text>
<text x="36.6" y="108">ESP32C3</text>
<text x="14" y="202">5</text>
<text x="19.9" y="202">BRIGHTNESS</text>
<text x="38.4" y="202">TRIMMER</text>
<text x="52.1" y="202">AND</text>
<text x="59.4" y="202">RADAR</text>
<text x="153.7" y="202">6</text>
<text x="159.6" y="202">BANK</text>
<text x="168.7" y="202">KEEP-ALIVE</text>
</g>
<g font-size="2.1" fill="#840000">
<text x="301" y="262">2</text>
<text x="301" y="259">Superseded</text>
<text x="303.7" y="262">x</text>
<text x="306.2" y="262">LD1500SB</text>
<text x="315.1" y="259">for</text>
<text x="318.9" y="262">(CN5711</text>
<text x="319.6" y="259">production</text>
<text x="330" y="262">linear)</text>
<text x="332.8" y="259">by</text>
<text x="336.6" y="259">Rev</text>
<text x="338.7" y="262">modules,</text>
<text x="341.8" y="259">G1 (fgl_g1)</text>
<text x="350.1" y="262">current</text>
<text x="359.4" y="262">set</text>
<text x="364" y="262">by</text>
<text x="367.8" y="262">on-board</text>
<text x="380.1" y="262">trimmer,</text>
<text x="390.8" y="262">4.7</text>
<text x="395.7" y="262">R 2</text>
<text x="401.2" y="262">W ballast</text>
<text x="301" y="268.2">Rob</text>
<text x="301" y="265">Hand-wired</text>
<text x="306.9" y="268.2">Lim</text>
<text x="315.6" y="265">on</text>
<text x="319.7" y="265">one</text>
<text x="325" y="265">full-size</text>
<text x="336.3" y="265">ElectroCookie</text>
<text x="352.9" y="265">board.</text>
<text x="361.3" y="265">Documentation</text>
<text x="379.2" y="265">of</text>
<text x="382.7" y="265">the</text>
<text x="387.5" y="265">build,</text>
<text x="395.1" y="265">not</text>
<text x="400" y="265">a</text>
<text x="402.7" y="265">PCB.</text>
<text x="301" y="273.7">File:</text>
<text x="301" y="271">Sheet:</text>
<text x="307.1" y="273.7">fgl_rev_f.kicad_sch</text>
<text x="301" y="281.1">Size:</text>
<text x="307.6" y="281.1">A3</text>
<text x="323" y="281.1">Date:</text>
<text x="330" y="281.1">2026-10-15</text>
<text x="386" y="281.3">Rev:</text>
<text x="392.4" y="281.3">F</text>
<text x="301" y="283.9">KiCad</text>
<text x="308.7" y="283.9">E.D.A.</text>
<text x="317.6" y="283.9">kicad-cli</text>
<text x="329.5" y="283.9">7.0.11+dfsg-1build4</text>
<text x="386" y="283.9">Id:</text>
<text x="390.1" y="283.9">1/1</text>
</g>
<g font-size="1.8" fill="#840000">
<text x="35" y="11.9">1</text>
<text x="85" y="11.9">2</text>
<text x="135" y="11.9">3</text>
<text x="185" y="11.9">4</text>
<text x="235" y="11.9">5</text>
<text x="285" y="11.9">6</text>
<text x="335" y="11.9">7</text>
<text x="385" y="11.9">8</text>
<text x="10.3" y="35.9">A</text>
<text x="408.3" y="35.9">A</text>
<text x="10.3" y="85.9">B</text>
<text x="408.2" y="85.9">B</text>
<text x="10.3" y="135.9">C</text>
<text x="408.2" y="135.9">C</text>
<text x="10.3" y="185.9">D</text>
<text x="408.2" y="185.9">D</text>
<text x="10.3" y="235.9">E</text>
<text x="408.3" y="235.9">E</text>
<text x="10.3" y="285.9">F</text>
<text x="35" y="286.9">1</text>
<text x="85" y="286.9">2</text>
<text x="135" y="286.9">3</text>
<text x="185" y="286.9">4</text>
<text x="235" y="286.9">5</text>
<text x="285" y="286.9">6</text>
<text x="335" y="286.9">7</text>
<text x="385" y="286.9">8</text>
<text x="408.3" y="285.9">F</text>
</g>
<g font-size="1.8" fill="#006464">
<text x="33.5" y="34.8">+5V</text>
<text x="180.8" y="37.3">+5V</text>
<text x="44.5" y="46.6">M1</text>
<text x="86.2" y="46.6">D1</text>
<text x="194.3" y="45.3">M2</text>
<text x="215.7" y="46.6">R1</text>
<text x="241.5" y="45.3">LED1</text>
<text x="36.4" y="49.6" transform="rotate(-90 36.4 49.6)">OUT+</text>
<text x="44.5" y="49.1">AITRIP</text>
<text x="51.4" y="49.1">PD</text>
<text x="55.1" y="49.1">trigger</text>
<text x="77.9" y="52.8" transform="rotate(-90 77.9 52.8)">+5V</text>
<text x="183.7" y="50.4" transform="rotate(-90 183.7 50.4)">IN+</text>
<text x="189.2" y="51.7">L+</text>
<text x="36.4" y="57.4" transform="rotate(-90 36.4 57.4)">OUT-</text>
<text x="81.3" y="56.7">1N5819</text>
<text x="178.8" y="54.2">EN</text>
<text x="183.7" y="59.9" transform="rotate(-90 183.7 59.9)">IN-</text>
<text x="189.2" y="56.7">L-</text>
<text x="210.3" y="56.7">4.7R</text>
<text x="215.8" y="56.7">2W</text>
<text x="227" y="58">Filament</text>
<text x="236.3" y="58">1</text>
<text x="238.7" y="58">(30</text>
<text x="243.1" y="58">cm)</text>
<text x="158" y="64">+5V</text>
<text x="194.3" y="64.4">LD1500SB</text>
<text x="33.5" y="69.4">GND</text>
<text x="48.8" y="69.4">GND</text>
<text x="162.6" y="72">C1</text>
<text x="180.8" y="71.9">GND</text>
<text x="162.6" y="74.5">10u</text>
<text x="158" y="83.3">GND</text>
<text x="180.8" y="108.4">+5V</text>
<text x="194.3" y="116.4">M3</text>
<text x="215.7" y="117.7">R2</text>
<text x="241.5" y="116.4">LED2</text>
<text x="178.8" y="125.3">EN</text>
<text x="183.7" y="121.6" transform="rotate(-90 183.7 121.6)">IN+</text>
<text x="189.2" y="122.8">L+</text>
<text x="68.5" y="127.5">+3V3</text>
<text x="73.7" y="130.4">U1</text>
<text x="183.7" y="131.1" transform="rotate(-90 183.7 131.1)">IN-</text>
<text x="189.2" y="127.9">L-</text>
<text x="210.3" y="127.9">4.7R</text>
<text x="215.8" y="127.9">2W</text>
<text x="227" y="129.1">Filament</text>
<text x="236.3" y="129.1">2</text>
<text x="238.7" y="129.1">(30</text>
<text x="243.1" y="129.1">cm)</text>
<text x="158" y="135.1">+5V</text>
<text x="194.3" y="135.5">LD1500SB</text>
<text x="49.3" y="140.6">D0_GPIO2</text>
<text x="49.3" y="143.1">D1_GPIO3_A1</text>
<text x="66.9" y="139.4" transform="rotate(-90 66.9 139.4)">5V</text>
<text x="72" y="140.6" transform="rotate(-90 72 140.6)">3V3</text>
<text x="73.9" y="140.6">D7_GPIO20_RX</text>
<text x="78.5" y="143.1">D8_GPIO8</text>
<text x="162.6" y="143.1">C2</text>
<text x="180.8" y="143">GND</text>
<text x="49.3" y="145.6">D2_GPIO4_A2</text>
<text x="49.3" y="148.2">D3_GPIO5</text>
<text x="72.7" y="145.6">D9_GPIO9_BOOT</text>
<text x="76.1" y="148.2">D10_GPIO10</text>
<text x="162.6" y="145.6">10u</text>
<text x="49.3" y="150.7">D4_GPIO6</text>
<text x="49.3" y="153.3">D5_GPIO7</text>
<text x="49.3" y="155.8">D6_GPIO21_TX</text>
<text x="158" y="154.5">GND</text>
<text x="69.4" y="156.5" transform="rotate(-90 69.4 156.5)">GND</text>
<text x="73.7" y="163.4">XIAO ESP32C3</text>
<text x="66.5" y="168.4">GND</text>
<text x="154.9" y="174.9">R3</text>
<text x="154.9" y="177.4">10k</text>
<text x="159.6" y="177.4">(confirm)</text>
<text x="150.4" y="186.2">GND</text>
<text x="27.8" y="207.5">+3V3</text>
<text x="211.3" y="207.5">+5V</text>
<text x="33" y="215.5">R4</text>
<text x="73.6" y="212.6">+3V3</text>
<text x="83.7" y="212.6">+3V3</text>
<text x="215.9" y="215.5">R7</text>
<text x="33" y="218">4.7k</text>
<text x="78.7" y="220.6">C3</text>
<text x="88.9" y="220.6">C4</text>
<text x="116.7" y="220.2">+3V3</text>
<text x="215.9" y="218">33R</text>
<text x="220.8" y="218">2W</text>
<text x="35.6" y="223.1">RV1</text>
<text x="78.7" y="223.1">10u</text>
<text x="88.9" y="223.1">100n</text>
<text x="119.4" y="226.9">M4</text>
<text x="180.2" y="224.4">R5</text>
<text x="215.9" y="226.9">Q1</text>
<text x="74.2" y="231.9">GND</text>
<text x="84.3" y="231.9">GND</text>
<text x="120.2" y="233.3" transform="rotate(-90 120.2 233.3)">3V3</text>
<text x="215.9" y="232">2N7000</text>
<text x="28.4" y="239.5">GND</text>
<text x="35.6" y="234.5">10k</text>
<text x="40.2" y="234.5">trimmer</text>
<text x="110.2" y="237.1">OT1/TX</text>
<text x="110.2" y="239.6">RX</text>
<text x="177.8" y="234.5">100R</text>
<text x="53.3" y="246">C5</text>
<text x="110.2" y="242.2">OT2</text>
<text x="120.2" y="242.8" transform="rotate(-90 120.2 242.8)">GND</text>
<text x="198.1" y="240.9">R6</text>
<text x="198.1" y="243.4">100k</text>
<text x="211.3" y="242.1">GND</text>
<text x="53.3" y="248.5">100n</text>
<text x="119.4" y="247.2">HLK-LD2410S</text>
<text x="48.8" y="257.3">GND</text>
<text x="117.3" y="254.8">GND</text>
<text x="193.5" y="252.2">GND</text>
</g>
<g font-size="1.8" fill="#a90000">
<text x="35.3" y="42.6" transform="rotate(-90 35.3 42.6)">1</text>
<text x="182.6" y="45.2" transform="rotate(-90 182.6 45.2)">1</text>
<text x="175.8" y="53.1">3</text>
<text x="193.6" y="50.5">4</text>
<text x="193.6" y="55.6">5</text>
<text x="35.3" y="60.4" transform="rotate(-90 35.3 60.4)">2</text>
<text x="182.6" y="62.9" transform="rotate(-90 182.6 62.9)">2</text>
<text x="182.6" y="116.3" transform="rotate(-90 182.6 116.3)">1</text>
<text x="175.8" y="124.2">3</text>
<text x="193.6" y="121.7">4</text>
<text x="193.6" y="126.7">5</text>
<text x="65.8" y="135.9" transform="rotate(-90 65.8 135.9)">14</text>
<text x="70.9" y="135.9" transform="rotate(-90 70.9 135.9)">12</text>
<text x="182.6" y="134.1" transform="rotate(-90 182.6 134.1)">2</text>
<text x="46.3" y="139.4">1</text>
<text x="46.3" y="142">2</text>
<text x="89.5" y="139.4">8</text>
<text x="89.5" y="142">9</text>
<text x="46.3" y="144.5">3</text>
<text x="46.3" y="147.1">4</text>
<text x="46.3" y="149.6">5</text>
<text x="88.9" y="144.5">10</text>
<text x="88.9" y="147.1">11</text>
<text x="46.3" y="152.1">6</text>
<text x="46.3" y="154.7">7</text>
<text x="68.3" y="160.1" transform="rotate(-90 68.3 160.1)">13</text>
<text x="30.2" y="224.9" transform="rotate(-90 30.2 224.9)">1</text>
<text x="32.9" y="227.1">2</text>
<text x="213.1" y="225.5" transform="rotate(-90 213.1 225.5)">3</text>
<text x="30.2" y="231.2" transform="rotate(-90 30.2 231.2)">3</text>
<text x="119.1" y="228" transform="rotate(-90 119.1 228)">1</text>
<text x="206.3" y="228.3">2</text>
<text x="213.1" y="233.1" transform="rotate(-90 213.1 233.1)">1</text>
<text x="107.2" y="236">3</text>
<text x="107.2" y="238.5">4</text>
<text x="107.2" y="241">5</text>
<text x="119.1" y="245.8" transform="rotate(-90 119.1 245.8)">2</text>
</g>
<g font-size="1.8" fill="#0f0f0f">
<text x="108.9" y="45.8" transform="rotate(-90 108.9 45.8)">XIAO_5V</text>
<text x="97.8" y="50.5">XIAO_5V</text>
<text x="165" y="53">CE_PWM</text>
<text x="198.1" y="50.5">L1_P</text>
<text x="210" y="50.5">L1_P</text>
<text x="227.3" y="50.5">FIL1_A</text>
<text x="236.4" y="50.5">FIL1_A</text>
<text x="255.3" y="50.5">L1_N</text>
<text x="198.1" y="55.5">L1_N</text>
<text x="165" y="124.1">CE_PWM</text>
<text x="198.1" y="121.6">L2_P</text>
<text x="210" y="121.6">L2_P</text>
<text x="227.3" y="121.6">FIL2_A</text>
<text x="236.4" y="121.6">FIL2_A</text>
<text x="255.3" y="121.6">L2_N</text>
<text x="65.7" y="130.8" transform="rotate(-90 65.7 130.8)">XIAO_5V</text>
<text x="198.1" y="126.7">L2_N</text>
<text x="34.8" y="141.9">ADC_POT</text>
<text x="32.5" y="147">RADAR_OT2</text>
<text x="35.2" y="149.5">UART_TX</text>
<text x="35.4" y="144.4">CE_PWM</text>
<text x="94" y="147">KA_DRV</text>
<text x="34.9" y="152.1">UART_RX</text>
<text x="152.1" y="170.2" transform="rotate(-90 152.1 170.2)">CE_PWM</text>
<text x="36.8" y="227">ADC_POT</text>
<text x="173.2" y="228.3">KA_DRV</text>
<text x="190.5" y="228.3">KA_G</text>
<text x="198.4" y="228.3">KA_G</text>
<text x="95.8" y="235.9">UART_RX</text>
<text x="96.1" y="238.4">UART_TX</text>
<text x="195.2" y="236.2" transform="rotate(-90 195.2 236.2)">KA_G</text>
<text x="50.5" y="241.3" transform="rotate(-90 50.5 241.3)">ADC_POT</text>
<text x="93.5" y="241">RADAR_OT2</text>
</g>
<g font-size="1.8" fill="#009600">
<text x="30.1" y="221" transform="rotate(-90 30.1 221)">POT_HI</text>
<text x="213" y="221" transform="rotate(-90 213 221)">KA_D</text>
</g>
<g font-size="1.5" fill="#0000c2">
<text x="15.2" y="80">Bank</text>
<text x="15.2" y="81.8">Verified</text>
<text x="15.2" y="83.6">No</text>
<text x="18.5" y="83.6">fuse</text>
<text x="20.3" y="80">USB-C</text>
<text x="22.5" y="81.8">to</text>
<text x="23" y="83.6">anywhere</text>
<text x="25.2" y="81.8">keep</text>
<text x="30" y="81.8">the</text>
<text x="30.9" y="80">PD</text>
<text x="31.6" y="83.6">(see</text>
<text x="33.7" y="81.8">B0DQPD24ZD</text>
<text x="34.2" y="80">trigger,</text>
<text x="36.2" y="83.6">design</text>
<text x="41.3" y="80">set</text>
<text x="42.6" y="83.6">review</text>
<text x="44.8" y="80">to</text>
<text x="45.6" y="81.8">bank</text>
<text x="47.5" y="80">5</text>
<text x="48.8" y="83.6">P1).</text>
<text x="49.6" y="80">V and</text>
<text x="50.6" y="81.8">awake</text>
<text x="55.7" y="80">button-locked.</text>
<text x="56.6" y="81.8">on</text>
<text x="59.7" y="81.8">its</text>
<text x="62.8" y="81.8">own.</text>
<text x="15.2" y="85.4">1N5819</text>
<text x="15.2" y="87.1">when</text>
<text x="20.4" y="87.1">the</text>
<text x="22.7" y="85.4">feeds</text>
<text x="24" y="87.1">XIAO's</text>
<text x="28.2" y="85.4">the</text>
<text x="30.2" y="87.1">own</text>
<text x="31.8" y="85.4">XIAO's</text>
<text x="34.4" y="87.1">USB-C</text>
<text x="38" y="85.4">5V</text>
<text x="41" y="85.4">pin</text>
<text x="41.3" y="87.1">is</text>
<text x="43.7" y="87.1">plugged</text>
<text x="44.6" y="85.4">and</text>
<text x="48.7" y="85.4">blocks</text>
<text x="51.3" y="87.1">in</text>
<text x="53.9" y="87.1">for</text>
<text x="55.1" y="85.4">back-feed</text>
<text x="57.3" y="87.1">flashing.</text>
<text x="15.2" y="179.1">Firmware:</text>
<text x="24.2" y="179.1">src/main.c</text>
<text x="34.4" y="179.1">(a631148).</text>
<text x="44.8" y="179.1">D2</text>
<text x="50.4" y="179.1">1</text>
<text x="52.5" y="179.1">kHz</text>
<text x="56.6" y="179.1">PWM, 13-bit,</text>
<text x="69" y="179.1">XTAL clock.</text>
<text x="15.2" y="180.9">ADC_RAW_AT_MAX =</text>
<text x="32.7" y="180.9">2950</text>
<text x="38" y="180.9">measured</text>
<text x="47" y="180.9">on</text>
<text x="50.1" y="180.9">this</text>
<text x="54.2" y="180.9">unit.</text>
</g>
<g font-size="1.4" fill="#0000c2">
<text x="185.4" y="74.9">Trimmer</text>
<text x="185.4" y="76.5">L+</text>
<text x="188.5" y="76.5">is</text>
<text x="190.8" y="76.5">IN+</text>
<text x="192.4" y="74.9">on</text>
<text x="194.6" y="76.5">inside</text>
<text x="195.3" y="74.9">the</text>
<text x="198.6" y="74.9">module</text>
<text x="200" y="76.5">the</text>
<text x="203.4" y="76.5">module:</text>
<text x="205.1" y="74.9">(1</text>
<text x="207.7" y="74.9">k</text>
<text x="209.5" y="74.9">+</text>
<text x="210.3" y="76.5">the</text>
<text x="211.8" y="74.9">47</text>
<text x="213.6" y="76.5">filament's</text>
<text x="214.7" y="74.9">k)</text>
<text x="217.2" y="74.9">set</text>
<text x="220.5" y="74.9">to</text>
<text x="222.1" y="76.5">+</text>
<text x="223" y="74.9">~300</text>
<text x="224.4" y="76.5">lead</text>
<text x="227.6" y="74.9">mA,</text>
<text x="228.6" y="76.5">is</text>
<text x="230.9" y="76.5">the</text>
<text x="231.2" y="74.9">measured,</text>
<text x="234.2" y="76.5">5</text>
<text x="236.2" y="76.5">V rail.</text>
<text x="239.9" y="74.9">not</text>
<text x="243.3" y="74.9">recorded.</text>
<text x="185.4" y="78.1">Ballast</text>
<text x="191.7" y="78.1">position</text>
<text x="198.6" y="78.1">(above</text>
<text x="204.7" y="78.1">or</text>
<text x="207.2" y="78.1">below</text>
<text x="212.5" y="78.1">the</text>
<text x="215.8" y="78.1">filament)</text>
<text x="223.6" y="78.1">not</text>
<text x="227" y="78.1">confirmed;</text>
<text x="236" y="78.1">either</text>
<text x="241.3" y="78.1">works.</text>
<text x="185.4" y="146">Trimmer</text>
<text x="185.4" y="147.6">L+</text>
<text x="185.4" y="149.2">Ballast</text>
<text x="188.5" y="147.6">is</text>
<text x="190.8" y="147.6">IN+</text>
<text x="191.7" y="149.2">position</text>
<text x="192.4" y="146">on</text>
<text x="194.6" y="147.6">inside</text>
<text x="195.3" y="146">the</text>
<text x="198.6" y="146">module</text>
<text x="198.6" y="149.2">(above</text>
<text x="200" y="147.6">the</text>
<text x="203.4" y="147.6">module:</text>
<text x="204.7" y="149.2">or</text>
<text x="205.1" y="146">(1</text>
<text x="207.2" y="149.2">below</text>
<text x="207.7" y="146">k</text>
<text x="209.5" y="146">+</text>
<text x="210.3" y="147.6">the</text>
<text x="211.8" y="146">47</text>
<text x="212.5" y="149.2">the</text>
<text x="213.6" y="147.6">filament's</text>
<text x="214.7" y="146">k)</text>
<text x="215.8" y="149.2">filament)</text>
<text x="217.2" y="146">set</text>
<text x="220.5" y="146">to</text>
<text x="222.1" y="147.6">+</text>
<text x="223" y="146">~300</text>
<text x="223.6" y="149.2">not</text>
<text x="224.4" y="147.6">lead</text>
<text x="227" y="149.2">confirmed;</text>
<text x="227.6" y="146">mA,</text>
<text x="228.6" y="147.6">is</text>
<text x="230.9" y="147.6">the</text>
<text x="231.2" y="146">measured,</text>
<text x="234.2" y="147.6">5</text>
<text x="236" y="149.2">either</text>
<text x="236.2" y="147.6">V rail.</text>
<text x="239.9" y="146">not</text>
<text x="241.3" y="149.2">works.</text>
<text x="243.3" y="146">recorded.</text>
<text x="158.7" y="168.8">R3:</text>
<text x="158.7" y="170.5">Oct</text>
<text x="162.2" y="168.8">CE</text>
<text x="162.2" y="170.5">14</text>
<text x="165.1" y="168.8">pull-down</text>
<text x="165.2" y="170.5">description</text>
<text x="174" y="168.8">from</text>
<text x="176.7" y="170.5">confirm</text>
<text x="178.4" y="168.8">the</text>
<text x="181.8" y="168.8">Oct</text>
<text x="183.4" y="170.5">it</text>
<text x="185.3" y="168.8">6</text>
<text x="185.5" y="170.5">is</text>
<text x="187.3" y="168.8">wiring</text>
<text x="187.8" y="170.5">fitted</text>
<text x="192.7" y="168.8">table.</text>
<text x="192.8" y="170.5">(review</text>
<text x="198" y="168.8">Not</text>
<text x="199.1" y="170.5">P2).</text>
<text x="201.5" y="168.8">in</text>
<text x="15.2" y="267.9">Wiper</text>
<text x="20.3" y="267.9">tops</text>
<text x="24.5" y="267.9">out</text>
<text x="27.9" y="267.9">at</text>
<text x="30.4" y="267.9">2.25</text>
<text x="34.7" y="267.9">V (4.7</text>
<text x="40.7" y="267.9">k</text>
<text x="42.5" y="267.9">above</text>
<text x="47.8" y="267.9">the</text>
<text x="51.2" y="267.9">10</text>
<text x="54.1" y="267.9">k</text>
<text x="55.9" y="267.9">trimmer).</text>
<text x="154.9" y="264.1">152</text>
<text x="154.9" y="265.7">while</text>
<text x="158.8" y="264.1">mA</text>
<text x="159.8" y="265.7">the</text>
<text x="162" y="264.1">nominal</text>
<text x="163.1" y="265.7">lamp</text>
<text x="167.8" y="265.7">is</text>
<text x="169" y="264.1">(~115</text>
<text x="170.1" y="265.7">dark.</text>
<text x="174.3" y="264.1">mA</text>
<text x="174.8" y="265.7">2N7000</text>
<text x="177.5" y="264.1">at</text>
<text x="180" y="264.1">a</text>
<text x="181.7" y="265.7">flat</text>
<text x="181.9" y="264.1">3.3</text>
<text x="185.3" y="265.7">face:</text>
<text x="185.3" y="264.1">V gate),</text>
<text x="189.9" y="265.7">S</text>
<text x="191.9" y="265.7">G D.</text>
<text x="192.6" y="264.1">200</text>
<text x="196.4" y="264.1">ms</text>
<text x="199.6" y="264.1">every</text>
<text x="204.5" y="264.1">10</text>
</g>
</svg>
